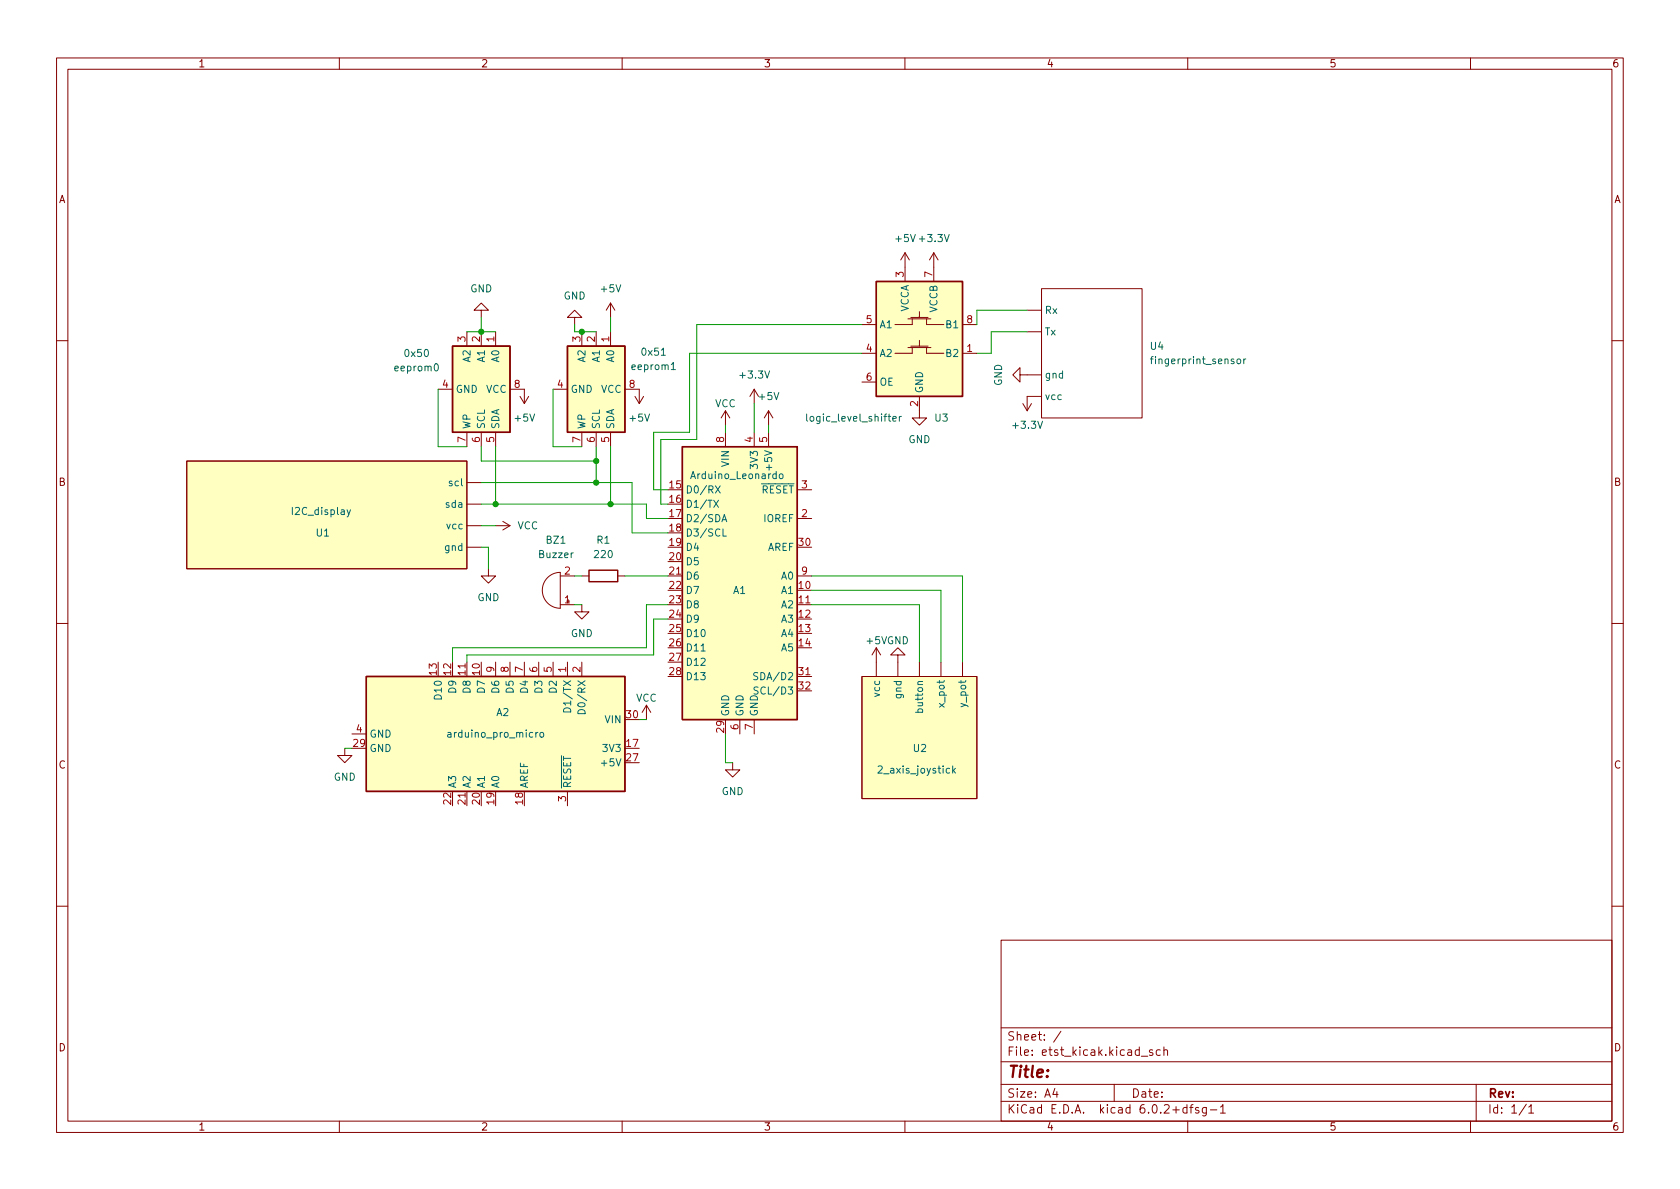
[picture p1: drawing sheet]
<svg xmlns="http://www.w3.org/2000/svg" width="297mm" height="210mm" viewBox="0 0 297 210" stroke-linecap="round" stroke-linejoin="round" font-family="sans-serif">
<g fill="none" stroke="#840000" stroke-width=".18">
<path d="M10 10.2h277v190.1h-277zM12 12.2h273v186.1h-273zM60 10.2v2M110 10.2v2M160 10.2v2M210 10.2v2M260 10.2v2M82.5 58.7v2.5M85.1 54.9h1.3l-1.3-1.3-1.3 1.3h1.3v1.2M85.1 58.7v2.5M87.6 58.7v2.5M101.6 56.1h1.3l-1.3-1.2-1.3 1.2h1.3v1.3"/>
<path d="M102.9 58.7v2.5M105.4 58.7v2.5M107.9 53.6v2.5M107.9 58.7v2.5M107.9 53.6l-.7 1.3M107.9 53.6l.8 1.3M152.4 57.4h2.5M160 44.7v5.1M160 44.7l-.7 1.3M160 44.7l.8 1.3M160.5 56.4h4.1M161 56.1h3.1"/>
<path d="M161.3 56.4v1h-3.1M162.6 55.1v1M163.8 56.4v1h3.1M165.1 44.7l-.8 1.3M165.1 44.7v5.1M165.1 44.7l.8 1.3M170.2 57.4h2.5M181.6 54.9h2.5M181.6 58.7h2.5M184.1 51h17.8v22.9h-17.8zM10 60.2h2M77.5 68.8h2.5"/>
<path d="M82.5 76.4v2.6M85.1 76.4v2.6M87.6 76.4v2.6M90.2 68.8h2.5v2.6M91.9 70.1l.8 1.3M93.5 70.1l-.8 1.3M97.8 68.8h2.5M102.9 76.4v2.6M105.4 76.4v2.6M107.9 76.4v2.6M110.5 68.8h2.5v2.6M112.3 70.1l.7 1.3"/>
<path d="M113.8 70.1l-.8 1.3M128.3 72.6l-.8 1.3M128.3 72.6v2.6M128.3 76.4v2.6M128.3 72.6l.7 1.3M133.3 68.8l-.7 1.3M133.3 68.8v2.6M133.3 76.4v2.6M133.3 68.8l.8 1.3M135.9 72.6l-.8 1.3M135.9 72.6v2.6M135.9 76.4v2.6"/>
<path d="M135.9 72.6l.8 1.3M152.4 62.5h2.5M152.4 67.6h2.5M160.5 61.5h4.1M161 61.2h3.1M161.3 61.5v1h-3.1M162.6 70.1v3.8h1.2l-1.2 1.3-1.3-1.3h1.3M162.6 60.2v1M163.8 61.5v1h3.1M170.2 62.5h2.5M180.3 66.3v-1.3l-1.2 1.3 1.2 1.3v-1.3h3.8M180.8 71.4l.8 1.2"/>
<path d="M182.4 71.4l-.8 1.2M184.1 70.1h-2.5v2.5M285 60.2h2M33 81.5h49.5v19.1h-49.5zM82.5 96.8h2.6M82.5 85.3h2.6M82.5 89.1h2.6M82.5 93h2.6M87.6 93h2.6M88.9 92.2l1.3 .8M90.2 93l-1.3 .7M141 91.7h2.5"/>
<path d="M141 86.6h2.5M10 110.2h2M82.5 117.1v2.5M86.4 100.6v1.2h1.2l-1.2 1.3-1.3-1.3h1.3M87.6 117.1v2.5M90.2 117.1v2.5M92.7 117.1v2.5M95.2 117.1v2.5M96.8 102.1a3.2 3.2 0 0 1 2.3-.9v6.4a3.2 3.2 0 0 1-3-2 3.2 3.2 0 0 1 .7-3.5zM97.8 117.1v2.5M99.1 101.8h2.5M99.1 106.9h2.5"/>
<path d="M100.3 117.1v2.5M102.9 106.9v1.3h1.2l-1.2 1.3-1.3-1.3h1.3M102.9 117.1v2.5M102.9 101.8h1.2M109.2 101.8h1.3M118.1 101.8h2.5M141 101.8h2.5M141 106.9h2.5M141 119.6h2.5M152.4 119.6h20.3v21.6h-20.3zM154.9 114.5v5.1M154.9 114.5l-.7 1.3"/>
<path d="M154.9 114.5l.8 1.3M158.7 115.8h1.3l-1.3-1.3-1.2 1.3h1.2v3.8M162.6 117.1v2.5M166.4 117.1v2.5M170.2 117.1v2.5M285 110.2h2M61 132.3v1.3h1.2l-1.2 1.3-1.3-1.3h1.3M62.2 129.8h2.6M82.5 139.9v2.6M100.3 139.9v2.6M114.3 124.7l-.8 1.3M114.3 124.7v2.5"/>
<path d="M114.3 124.7l.8 1.3M129.5 134.9v1.2h1.3l-1.3 1.3-1.2-1.3h1.2M130.8 127.2v2.6M133.3 127.2v2.6M10 160.2h2M177 166.3h108v32h-108zM285 160.2h2M60 198.3v2M110 198.3v2M160 198.3v2M177 194.8h108M177 191.8h108"/>
<path d="M177 187.8h108M177 181.8h108M186.5 192.5l-.4 1h1M186.9 193v1M187.6 182.4l-1.3 1.9M197 191.8v3M201.8 186.8h1.1M203.8 185.7l-.4-.1-.2 .2 .1 .3 .5 .1v.4h-.6M205.1 185.7l-.4-.1-.3 .3v.4l.2 .3h.5M205.8 185.8l.2-.2 .4 .1v.9M205.8 185.1v1.5M209.9 195.9l-.5-.1-.3 .3v.4l.2 .3h.6"/>
<path d="M209.9 195.3v1.5M210 198.3v2M210.4 195.8h.5M210.9 195.3l-.3 .2v1.3M211.9 195.9l-.3-.1-.2 .2v.3l.5 .1v.4h-.5M213.3 195.8v1.2l-.3 .3h-.4M213.3 195.9l-.4-.1-.3 .3v.4l.1 .3h.6M214 196.3h1.1M215.8 195.8l.4-.5v1.5M215.8 196.8h.8M260 198.3v2M261 191.8v6.5"/>
<path d="M269.9 195.3l-1.3 1.9M270.3 195.8l.4-.5v1.5M270.3 196.8h.9"/>
</g>
<g fill="#ffffc2" stroke="#ffffc2" stroke-width=".18">
<path d="M33 81.5h49.5v19.1h-49.5z"/>
<path d="M64.8 119.6h45.7v20.3h-45.7z"/>
<path d="M80 61.2h10.2v15.2h-10.2z"/>
<path d="M152.4 119.6h20.3v21.6h-20.3z"/>
<path d="M154.9 49.8h15.3v20.3h-15.3z"/>
<path d="M100.3 61.2h10.2v15.2h-10.2z"/>
<path d="M120.6 79h20.4v48.2h-20.4z"/>
</g>
<g fill="none" stroke="#006464" stroke-width=".18">
<path d="M118.7 65.4h.7M142.6 73.2v1.1l.2 .2M157.9 74.1l.6-.2-.1-.2-.4-.1-.1 .2v.6h.5M159 73.6v.9M159.4 73.6l-.4 .3M203.4 63.5h.5M218.8 63.6l.1-.1 .4 .1 .1 .5-.2 .2h-.3l-.1-.1zM219.9 63.5v.8M220.3 63.5l-.4 .2M62 90.1l-.5 1.2-.1 .1M126.2 88.5l.8 1.2M126.5 85.9l.8 1.3"/>
<path d="M127 88.5l-.8 1.2M127.3 85.9l-.8 1.3M127.6 92.3l.5-1.3 .4 1.3M127.8 91.9h.6M127.8 93.5v1.3h.6M137.8 83.9l.2-.1 .4 .1v.5l-.1 .2h-.3l-.2-.1zM124 115.1h.7M134 119l-.5-.1-.2 .2v.3l.6 .3 .1 .3-.3 .2-.5-.1M95.1 129.5l-.4 .3M95.6 129.6l.3-.1 .2 .3v.3l-.2 .3-.3-.1-.1-.2zM99.7 125.4a.68 .68 0 0 1 .8-.2 .68 .68 0 0 1 .4 .7h-1.3zM102.4 125.6a.66 .66 0 0 1 .7-.1 .66 .66 0 0 1 .3 .7h-1.2z"/>
<path d="M134 121.5h-.4l-.2 .1v.4l.5 .2 .1 .3-.2 .2h-.5M168.4 135.4v1.3M168.6 136.2l.3 .5M168.9 135.9l-.5 .4"/>
</g>
<path d="M154.9 49.8h15.3v20.3h-15.3zM80 61.2h10.2v15.2h-10.2zM100.3 61.2h10.2v15.2h-10.2zM120.6 79h20.4v48.2h-20.4zM64.8 119.6h45.7v20.3h-45.7zM104.1 100.8h5.1v2.1h-5.1z" fill="none" stroke="#840000" stroke-width=".25"/>
<g fill="none" stroke="#009600" stroke-width=".18">
<path d="M82.5 58.7h5.1M85.1 56.1v2.6M101.6 57.4v1.3h3.8M107.9 56.1v2.6M152.4 57.4h-29.2v20.3h-6.4v11.4h1.3M181.6 58.7h-6.3v3.8h-2.6M181.6 54.9h-8.9v2.5M77.5 68.8v10.2h5M85.1 79v2.5h20.3M87.6 79v10.1M97.8 68.8v10.2h5.1M105.4 79v6.3"/>
<path d="M107.9 79v10.1M128.3 75.2v1.2M133.3 71.4v5M135.9 75.2v1.2M152.4 62.5h-30.5v13.9h-6.3v10.2h2.5M85.1 89.1h29.2v2.6h3.8M85.1 96.8h1.3v3.8M85.1 85.3h26.7v8.9h6.3M85.1 93h2.5M101.6 106.9h1.3M101.6 101.8h1.3M110.5 101.8h7.6"/>
<path d="M118.1 106.9h-3.8v7.6h-34.3v2.6M118.1 109.5h-2.5v6.3h-33.1v1.3M143.5 106.9h19.1v10.2M143.5 104.4h22.9v12.7M143.5 101.8h26.7v15.3M61 132.3h1.2M113 127.2h1.3M128.3 129.8v5.1h1.2"/>
</g>
<g fill="#009600" stroke="#009600" stroke-width=".18">
<circle cx="107.9" cy="89.1" r=".46"/>
<circle cx="87.6" cy="89.1" r=".46"/>
<circle cx="85.1" cy="58.7" r=".46"/>
<circle cx="105.4" cy="81.5" r=".46"/>
<circle cx="105.4" cy="85.3" r=".46"/>
<circle cx="102.9" cy="58.7" r=".46"/>
</g>
<text font-size="2.8" fill="#840000" x="178" y="190.6">Title:</text>
<g font-size="2.1" fill="#840000">
<text x="178" y="184">Sheet: /</text>
<text x="178" y="186.7">File: etst_kicak.kicad_sch</text>
<text x="178" y="196.9">KiCad E.D.A. kicad 6.0.2+dfsg-1</text>
<text x="178" y="194.1">Size: A4</text>
<text x="200" y="194.1">Date:</text>
<text x="263" y="194.1">Rev:</text>
<text x="263" y="196.9">Id: 1/1</text>
</g>
<g font-size="1.8" fill="#840000">
<text x="35" y="11.9">1</text>
<text x="85" y="11.9">2</text>
<text x="135" y="11.9">3</text>
<text x="185" y="11.9">4</text>
<text x="235" y="11.9">5</text>
<text x="285" y="11.9">6</text>
<text x="10.3" y="35.9">A</text>
<text x="285.3" y="35.9">A</text>
<text x="10.3" y="85.9">B</text>
<text x="285.3" y="85.9">B</text>
<text x="10.3" y="135.9">C</text>
<text x="285.3" y="135.9">C</text>
<text x="10.3" y="185.9">D</text>
<text x="285.3" y="185.9">D</text>
<text x="35" y="199.9">1</text>
<text x="85" y="199.9">2</text>
<text x="135" y="199.9">3</text>
<text x="185" y="199.9">4</text>
<text x="235" y="199.9">5</text>
<text x="285" y="199.9">6</text>
</g>
<g font-size="1.8" fill="#006464">
<text x="158.4" y="42.8">+5V +3.3V</text>
<text x="83.1" y="51.7">GND</text>
<text x="99.6" y="53">GND</text>
<text x="106.4" y="51.7">+5V</text>
<text x="155.4" y="58">A1</text>
<text x="160.7" y="55.3" transform="rotate(-90 160.7 55.3)">VCCA</text>
<text x="165.7" y="55.3" transform="rotate(-90 165.7 55.3)">VCCB</text>
<text x="167.4" y="58">B1</text>
<text x="184.7" y="55.5">Rx</text>
<text x="184.7" y="59.3">Tx</text>
<text x="70" y="65.7">eeprom0</text>
<text x="71.7" y="63.1">0x50</text>
<text x="83.2" y="64" transform="rotate(-90 83.2 64)">A2</text>
<text x="85.7" y="64" transform="rotate(-90 85.7 64)">A1</text>
<text x="88.3" y="64" transform="rotate(-90 88.3 64)">A0</text>
<text x="103.5" y="64" transform="rotate(-90 103.5 64)">A2</text>
<text x="106" y="64" transform="rotate(-90 106 64)">A1</text>
<text x="108.6" y="64" transform="rotate(-90 108.6 64)">A0</text>
<text x="111.9" y="65.4">eeprom1</text>
<text x="113.6" y="62.9">0x51</text>
<text x="155.4" y="63.1">A2</text>
<text x="167.4" y="63.1">B2</text>
<text x="203.4" y="61.8">U4</text>
<text x="204" y="64.4">fingerprint_sensor</text>
<text x="80.5" y="69.5">GND</text>
<text x="85.9" y="69.5">VCC</text>
<text x="100.8" y="69.5">GND</text>
<text x="106.2" y="69.5">VCC</text>
<text x="131" y="66.9">+3.3V</text>
<text x="134.3" y="70.7">+5V</text>
<text x="155.4" y="68.2">OE</text>
<text x="163.2" y="69.6" transform="rotate(-90 163.2 69.6)">GND</text>
<text x="177.2" y="68.3" transform="rotate(-90 177.2 68.3)">GND</text>
<text x="184.7" y="66.9">gnd</text>
<text x="184.7" y="70.7">vcc</text>
<text x="83.2" y="75.9" transform="rotate(-90 83.2 75.9)">WP</text>
<text x="85.7" y="75.9" transform="rotate(-90 85.7 75.9)">SCL</text>
<text x="88.3" y="75.9" transform="rotate(-90 88.3 75.9)">SDA</text>
<text x="91.1" y="74.5">+5V</text>
<text x="103.5" y="75.9" transform="rotate(-90 103.5 75.9)">WP</text>
<text x="106" y="75.9" transform="rotate(-90 106 75.9)">SCL</text>
<text x="108.6" y="75.9" transform="rotate(-90 108.6 75.9)">SDA</text>
<text x="111.4" y="74.5">+5V</text>
<text x="126.4" y="72">VCC</text>
<text x="143.2" y="74.5">logic_level_shifter</text>
<text x="165.3" y="74.5">U3</text>
<text x="179.3" y="75.8">+3.3V</text>
<text x="128.9" y="82.4" transform="rotate(-90 128.9 82.4)">VIN</text>
<text x="134" y="82.6" transform="rotate(-90 134 82.6)">3V3</text>
<text x="136.5" y="82.7" transform="rotate(-90 136.5 82.7)">+5V</text>
<text x="160.6" y="78.4">GND</text>
<text x="79" y="89.8">sda</text>
<text x="79.6" y="86">scl</text>
<text x="121.2" y="87.2">D0/RX</text>
<text x="121.2" y="89.8">D1/TX</text>
<text x="122.4" y="84.7">Arduino_Leonardo</text>
<text x="133.2" y="87.2">~{RESET}</text>
<text x="51.9" y="91.1">I2C_display</text>
<text x="55.9" y="94.9">U1</text>
<text x="79.1" y="93.6">vcc</text>
<text x="91.5" y="93.6">VCC</text>
<text x="121.2" y="92.3">D2/SDA</text>
<text x="121.2" y="94.9">D3/SCL</text>
<text x="135.1" y="92.3">IOREF</text>
<text x="78.8" y="97.4">gnd</text>
<text x="95.4" y="98.7">Buzzer</text>
<text x="96.6" y="96.1">BZ1</text>
<text x="105.2" y="98.7">220</text>
<text x="105.5" y="96.1">R1</text>
<text x="121.2" y="97.4">D4</text>
<text x="121.2" y="99.9">D5</text>
<text x="135.6" y="97.4">AREF</text>
<text x="84.4" y="106.3">GND</text>
<text x="121.2" y="102.5">D6</text>
<text x="121.2" y="105">D7</text>
<text x="121.2" y="107.6">D8</text>
<text x="129.6" y="105">A1</text>
<text x="138.2" y="105">A1</text>
<text x="138.2" y="107.6">A2</text>
<text x="138.2" y="102.5">A0</text>
<text x="100.9" y="112.6">GND</text>
<text x="121.2" y="110.1">D9</text>
<text x="121.2" y="112.6">D10</text>
<text x="138.2" y="110.1">A3</text>
<text x="138.2" y="112.6">A4</text>
<text x="153.3" y="113.9">+5VGND</text>
<text x="121.2" y="115.2">D11</text>
<text x="121.2" y="117.7">D12</text>
<text x="138.2" y="115.2">A5</text>
<text x="78.1" y="123.4" transform="rotate(-90 78.1 123.4)">D10</text>
<text x="80.6" y="122.4" transform="rotate(-90 80.6 122.4)">D9</text>
<text x="83.2" y="122.4" transform="rotate(-90 83.2 122.4)">D8</text>
<text x="85.7" y="122.4" transform="rotate(-90 85.7 122.4)">D7</text>
<text x="88.3" y="122.4" transform="rotate(-90 88.3 122.4)">D6</text>
<text x="90.8" y="122.4" transform="rotate(-90 90.8 122.4)">D5</text>
<text x="93.3" y="122.4" transform="rotate(-90 93.3 122.4)">D4</text>
<text x="95.9" y="122.4" transform="rotate(-90 95.9 122.4)">D3</text>
<text x="98.4" y="122.4" transform="rotate(-90 98.4 122.4)">D2</text>
<text x="101" y="125.1" transform="rotate(-90 101 125.1)">D1/TX</text>
<text x="103.5" y="125.3" transform="rotate(-90 103.5 125.3)">D0/RX</text>
<text x="112.4" y="124.1">VCC</text>
<text x="121.2" y="120.3">D13</text>
<text x="134" y="120.3">SDA/D2</text>
<text x="134.2" y="122.8">SCL/D3</text>
<text x="155.6" y="123.1" transform="rotate(-90 155.6 123.1)">vcc</text>
<text x="159.4" y="123.4" transform="rotate(-90 159.4 123.4)">gnd</text>
<text x="163.2" y="125.6" transform="rotate(-90 163.2 125.6)">button</text>
<text x="167" y="124.9" transform="rotate(-90 167 124.9)">x_pot</text>
<text x="170.8" y="124.9" transform="rotate(-90 170.8 124.9)">y_pot</text>
<text x="65.3" y="130.4">GND</text>
<text x="79.6" y="130.4">arduino_pro_micro</text>
<text x="87.8" y="126.6">A2</text>
<text x="107" y="127.9">VIN</text>
<text x="128.9" y="126.7" transform="rotate(-90 128.9 126.7)">GND</text>
<text x="131.4" y="126.7" transform="rotate(-90 131.4 126.7)">GND</text>
<text x="134" y="126.7" transform="rotate(-90 134 126.7)">GND</text>
<text x="65.3" y="133">GND</text>
<text x="106.8" y="135.5">+5V</text>
<text x="106.8" y="133">3V3</text>
<text x="155.6" y="136.8">2_axis_joystick</text>
<text x="161.5" y="133">U2</text>
<text x="59" y="138">GND</text>
<text x="80.6" y="139.4" transform="rotate(-90 80.6 139.4)">A3</text>
<text x="83.2" y="139.4" transform="rotate(-90 83.2 139.4)">A2</text>
<text x="85.7" y="139.4" transform="rotate(-90 85.7 139.4)">A1</text>
<text x="88.3" y="139.4" transform="rotate(-90 88.3 139.4)">A0</text>
<text x="93.3" y="139.4" transform="rotate(-90 93.3 139.4)">AREF</text>
<text x="101" y="139.4" transform="rotate(-90 101 139.4)">~{RESET}</text>
<text x="127.6" y="140.6">GND</text>
</g>
<g font-size="1.8" fill="#a90000">
<text x="159.8" y="49" transform="rotate(-90 159.8 49)">3</text>
<text x="164.8" y="49" transform="rotate(-90 164.8 49)">7</text>
<text x="153.2" y="57.1">5</text>
<text x="171" y="57.1">8</text>
<text x="82.3" y="60.4" transform="rotate(-90 82.3 60.4)">3</text>
<text x="84.8" y="60.4" transform="rotate(-90 84.8 60.4)">2</text>
<text x="87.4" y="60.4" transform="rotate(-90 87.4 60.4)">1</text>
<text x="102.6" y="60.4" transform="rotate(-90 102.6 60.4)">3</text>
<text x="105.2" y="60.4" transform="rotate(-90 105.2 60.4)">2</text>
<text x="107.7" y="60.4" transform="rotate(-90 107.7 60.4)">1</text>
<text x="153.2" y="62.2">4</text>
<text x="171" y="62.2">1</text>
<text x="78.2" y="68.6">4</text>
<text x="90.9" y="68.6">8</text>
<text x="98.6" y="68.6">4</text>
<text x="111.3" y="68.6">8</text>
<text x="153.2" y="67.3">6</text>
<text x="162.3" y="71.9" transform="rotate(-90 162.3 71.9)">2</text>
<text x="82.3" y="78.2" transform="rotate(-90 82.3 78.2)">7</text>
<text x="84.8" y="78.2" transform="rotate(-90 84.8 78.2)">6</text>
<text x="87.4" y="78.2" transform="rotate(-90 87.4 78.2)">5</text>
<text x="102.6" y="78.2" transform="rotate(-90 102.6 78.2)">7</text>
<text x="105.2" y="78.2" transform="rotate(-90 105.2 78.2)">6</text>
<text x="107.7" y="78.2" transform="rotate(-90 107.7 78.2)">5</text>
<text x="128" y="78.2" transform="rotate(-90 128 78.2)">8</text>
<text x="133.1" y="78.2" transform="rotate(-90 133.1 78.2)">4</text>
<text x="135.6" y="78.2" transform="rotate(-90 135.6 78.2)">5</text>
<text x="118.4" y="86.4">15</text>
<text x="118.4" y="88.9">16</text>
<text x="141.7" y="86.4">3</text>
<text x="118.4" y="91.4">17</text>
<text x="118.4" y="94">18</text>
<text x="141.7" y="91.4">2</text>
<text x="99.8" y="101.6">2</text>
<text x="118.4" y="96.5">19</text>
<text x="118.4" y="99.1">20</text>
<text x="118.4" y="101.6">21</text>
<text x="141.3" y="96.5">30</text>
<text x="141.7" y="101.6">9</text>
<text x="99.8" y="106.7">1</text>
<text x="118.4" y="104.1">22</text>
<text x="118.4" y="106.7">23</text>
<text x="141.3" y="104.1">10</text>
<text x="141.3" y="106.7">11</text>
<text x="118.4" y="109.2">24</text>
<text x="118.4" y="111.8">25</text>
<text x="141.3" y="109.2">12</text>
<text x="141.3" y="111.8">13</text>
<text x="77.2" y="119.3" transform="rotate(-90 77.2 119.3)">13</text>
<text x="79.8" y="119.3" transform="rotate(-90 79.8 119.3)">12</text>
<text x="82.3" y="119.3" transform="rotate(-90 82.3 119.3)">11</text>
<text x="84.8" y="119.3" transform="rotate(-90 84.8 119.3)">10</text>
<text x="87.4" y="118.9" transform="rotate(-90 87.4 118.9)">9</text>
<text x="89.9" y="118.9" transform="rotate(-90 89.9 118.9)">8</text>
<text x="92.5" y="118.9" transform="rotate(-90 92.5 118.9)">7</text>
<text x="95" y="118.9" transform="rotate(-90 95 118.9)">6</text>
<text x="97.5" y="118.9" transform="rotate(-90 97.5 118.9)">5</text>
<text x="100.1" y="118.9" transform="rotate(-90 100.1 118.9)">1</text>
<text x="102.6" y="118.9" transform="rotate(-90 102.6 118.9)">2</text>
<text x="118.4" y="114.3">26</text>
<text x="118.4" y="116.8">27</text>
<text x="118.4" y="119.4">28</text>
<text x="141.3" y="114.3">14</text>
<text x="141.3" y="119.4">31</text>
<text x="141.3" y="121.9">32</text>
<text x="63" y="129.5">4</text>
<text x="110.8" y="127">30</text>
<text x="128" y="129.5" transform="rotate(-90 128 129.5)">29</text>
<text x="130.6" y="129" transform="rotate(-90 130.6 129)">6</text>
<text x="133.1" y="129" transform="rotate(-90 133.1 129)">7</text>
<text x="62.5" y="132.1">29</text>
<text x="110.8" y="132.1">17</text>
<text x="110.8" y="134.6">27</text>
<text x="79.8" y="142.2" transform="rotate(-90 79.8 142.2)">22</text>
<text x="82.3" y="142.2" transform="rotate(-90 82.3 142.2)">21</text>
<text x="84.8" y="142.2" transform="rotate(-90 84.8 142.2)">20</text>
<text x="87.4" y="142.2" transform="rotate(-90 87.4 142.2)">19</text>
<text x="92.5" y="142.2" transform="rotate(-90 92.5 142.2)">18</text>
<text x="100.1" y="141.7" transform="rotate(-90 100.1 141.7)">3</text>
</g>
</svg>
